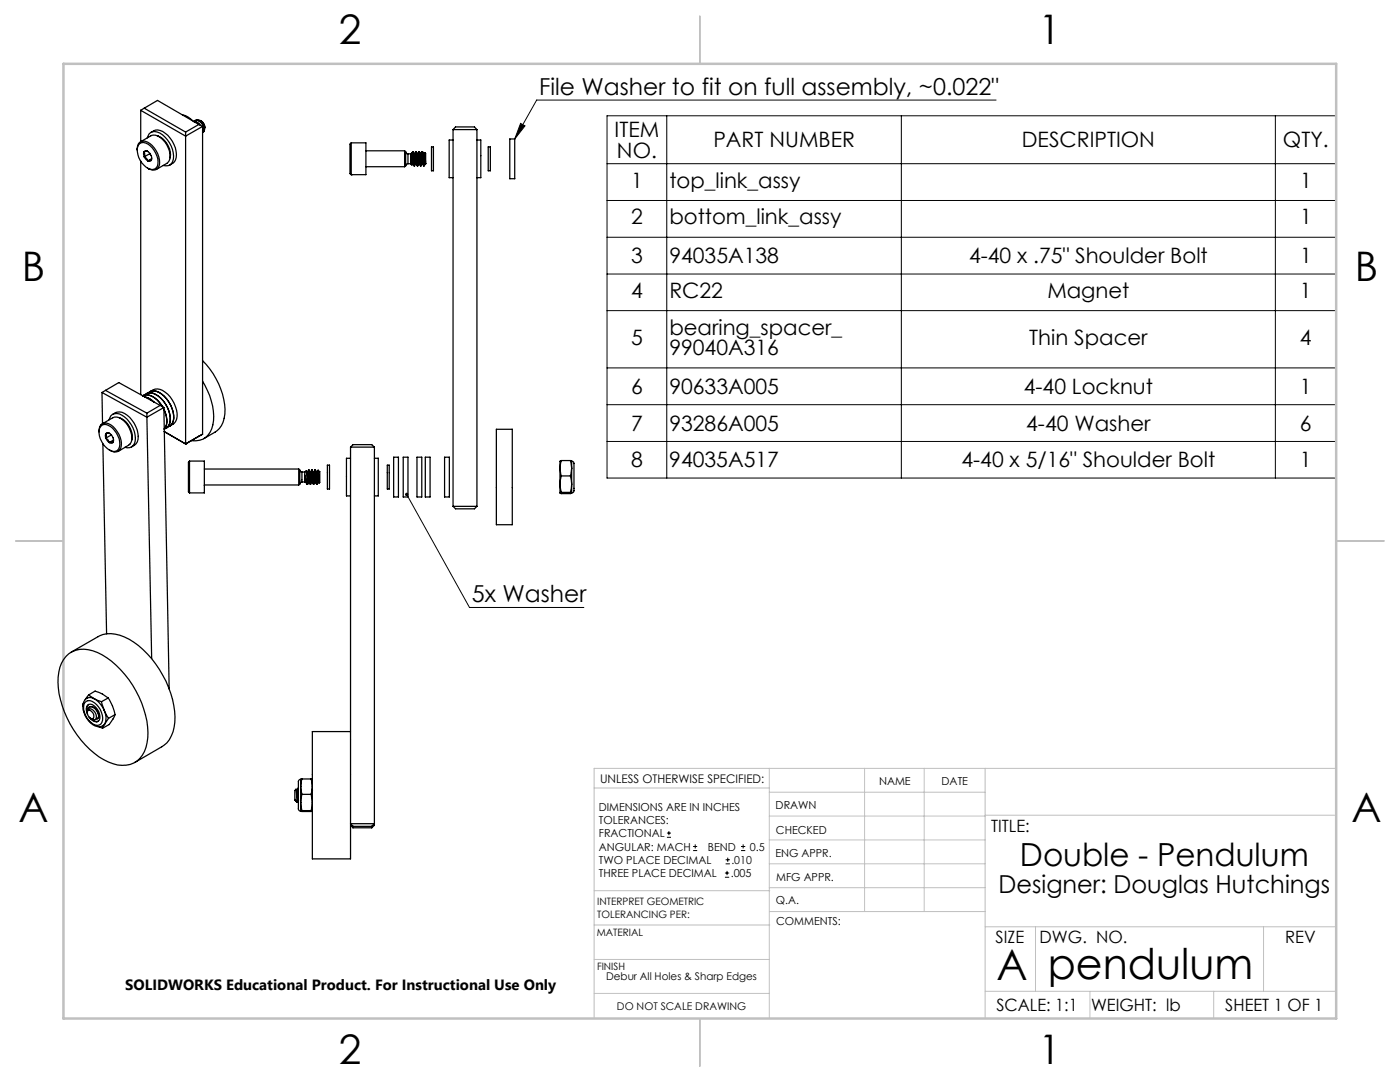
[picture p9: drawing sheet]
<svg xmlns="http://www.w3.org/2000/svg" width="279mm" height="216mm" viewBox="0 0 279 216" stroke-linecap="round" stroke-linejoin="round" font-family="sans-serif">
<g fill="none" stroke="#000" stroke-width=".2">
<path d="M198.8 20h-91.7l-4.4 7.7M103.9 24.6l.9 .5-2.1 2.6zM121.1 23.1h145.6v72.3h-145.6zM121.1 32.7h145.6M133.1 23.1v72.3M179.9 23.1v72.3M254.5 23.1v72.3M121.1 40h145.6M121.1 47.3h145.6M121.1 54.7h145.6M121.1 62h145.6M121.1 73.4h145.6"/>
<path d="M81.2 98.7l12.5 22.5h22.8M121.1 80.8h145.6M121.1 88.1h145.6M133.1 167.1h.8M133.1 166.2h.8M133.5 165.8v.9M138.3 169.7h.8M138.3 168.9h.8M138.7 168.5v.8M144.7 175h.8M144.7 174.2h.8M144.8 172.4h.9"/>
<path d="M144.8 171.6h.9M145.1 173.8v.8M145.2 171.1v.9M147.9 169.7h.8M147.9 168.9h.8M148.3 168.5v.8"/>
</g>
<g fill="none" stroke="#c0c0c0" stroke-width=".2">
<path d="M118.6 157.2h34.9M153.5 153.3v49.9M153.5 158.1h43.1M172.5 153.3v28.6M184.4 153.3v28.6M196.6 153.3v49.9M266.7 153.3h-148.1v49.9M118.6 177.7h35M153.5 167.6h43.1M153.5 162.8h43.1M153.5 172.4h43.1M153.5 177.1h43.1"/>
<path d="M196.6 162.7h70.1M118.6 198.2h34.9M118.6 191.5h34.9M118.6 184.6h35M153.6 181.9h43M196.6 197.8h70.1M196.6 184.9h70.1M206.7 184.9v12.9M217.5 197.8v5.4M242.2 197.8v5.4M252.2 184.9v12.9"/>
</g>
<path d="M139.7 3.2v9.5M3.1 107.9h9.6M266.7 107.9h9.5M139.7 203.2v9.6" fill="none" stroke="#c0c0c0" stroke-width=".25"/>
<path d="M12.7 12.7h254v190.5h-254z" fill="none" stroke="#c0c0c0" stroke-width=".5"/>
<path d="M81 98.4a.36 .36 0 0 0-.1 .5 .36 .36 0 0 0 .6-.1 .36 .36 0 0 0-.4-.5l-.1 .1 .2 .3zM103.9 24.6l.9 .5-2.1 2.6z" fill="#000"/>
<g fill="none" stroke="#000" stroke-width=".25">
<path d="M27.4 30a1.45 1.45 0 0 1 .7-1.7 1.45 1.45 0 0 1 1.8 .3 4.5 4.5 0 0 1 1.7 4.7 1.39 1.39 0 0 1-2 .4M27.7 28.9a1.49 1.49 0 0 1 2.3 .2 4.2 4.2 0 0 1 1.4 4.1 1.38 1.38 0 0 1-2.2 .2 4.2 4.2 0 0 1-1.7-4.1zM28 28.3l2.1-1.2a1.99 1.99 0 0 1 2.4 .7 4.1 4.1 0 0 1 1.2 4.3l-.4 .5-2.1 1.2M28.1 22l8.9 5.2 3.4-2M28.1 22v6.3M28.1 32.1v46.6M28.7 30.3l-.1 .5 .2 .5M28.7 30.3l.2 .5-.1 .5M28.8 31.3l.7 .8M28.8 31.3l.4 .3 .3 .5M28.8 21.6l-.7 .4M28.8 21.6l8.2 4.8"/>
<path d="M28.8 21.6l2.6-1.6 8.3 4.8M29.4 30.2a1.64 1.64 0 0 1 .8 1.8M29.4 30.2l-.4-.1-.3 .2M29.4 30.2l-.7 .1M29.4 27.5a1.55 1.55 0 0 1 2.5-.9 5.3 5.3 0 0 1 2.6 5.6 1.47 1.47 0 0 1-1.9 .8M29.4 30.2h.1M29.5 33.5l.1 .2M29.9 30.7h.1M29.9 30.6v.1M29.9 30.7l-1.1 .6M30.1 26.4a2.06 2.06 0 0 1 2.9 .2 5.4 5.4 0 0 1 2 5.3 1.93 1.93 0 0 1-1.1 1M30.2 32l-.3 .2-.4-.1"/>
<path d="M30.2 32l-.7 .1M30.2 31.7l-.7 .4M30.3 31.5l-.1 .5M31.4 27.1a4.1 4.1 0 0 1 2.5 4.4M36.4 22.9a3.2 3.2 0 0 1 2.1 1.2M37 26.4v62.2M38.7 24.3l.7 .2 .4 .4M38.9 24.1a1.36 1.36 0 0 1 1.7 1.1 .87 .87 0 0 1 0 1.2M39.3 24a1.42 1.42 0 0 1 1.5 1.8M39.7 24.8l-2.7 1.6M39.7 24.8l.7 .4M39.9 24.9a1.46 1.46 0 0 0-1.2-.7 1.12 1.12 0 0 1 1.7 .6l.2 .4a.93 .93 0 0 1-.2 1.2"/>
<path d="M40 24.1l.2 .1a1.71 1.71 0 0 1 .7 1.3M40.4 25.2v61.4M40.6 26.4h-.1M70.1 34.9h.1M70.1 28.5v6.4M70.1 28.5h2.9v6.4h-2.9M70.1 28.5l-.3 .3v5.2a.72 .72 0 0 0 .3 .9M73 30.1h7.8M73 33.3h7.8M80.8 30.1v3.2M80.8 30.1l.2 .2M81 30.3l.2 .4h.2"/>
<path d="M81 30.3v2.8M81 33.1l-.2 .2M81.4 32.7h-.2l-.2 .4M81.4 30.7h.6v2M81.4 30.7v2M81.4 32.7h.6M82 30.7h.1M82 30.7l.3 2M82 30.7l.2 2.2-.2-.2M82.1 30.7l.3 1.9M82.3 32.7l-.1 .2M82.3 32.7h.1"/>
<path d="M82.4 32.6l.2 .4M82.4 30.3l.3 .4M82.4 30.3l.3 2.8 .3-.4M82.4 30.6l.2 2.3 .1 .2M82.4 30.6l-.2-.2-.1 .3M82.4 30.3v.3M82.4 30.3l-.2 .1M82.7 30.7h.1M82.7 30.7l.3 2M82.7 30.7l.3 1.9M82.9 30.3l-.2 .4M83 32.7h.1"/>
<path d="M83 32.6l.3 .4M83 30.3l.3 .4M83 30.3l.4 2.8 .2-.4M83 30.3l.2 2.3 .2 .5M83.3 30.7h.1M83.3 30.7l.3 2M83.4 30.7l.2 1.9M83.6 30.3l-.2 .4M83.6 32.7h.1M83.6 32.6l.3 .4M83.7 30.3l.2 .4M83.7 30.3l.3 2.8 .2-.4"/>
<path d="M83.7 30.3l.1 2.3 .2 .5M83.9 30.7h.1M83.9 30.7l.3 2M84 30.7l.3 1.9M84.2 30.3l-.2 .4M84.2 32.7h.1M84.2 30.3l.3 2.7M84.2 30.3h.1M84.3 32.6l.2 .4M84.3 30.3l.3 .4M84.3 30.3l.3 2.6M84.6 30.7h.1"/>
<path d="M84.6 30.7l.3 2M84.6 32.9v.2M84.7 33l-.1 .1M84.7 30.5l-.1 .2M84.8 30.4l.1 .2v2.1zM84.9 32.7l-.3 .2M84.9 32.7h.1M84.9 32.6v.1M86.1 29.3h.4v4.8h-.4zM90.4 27.9h-.8v7.6h.8M90.4 25.9h4.8M90.4 25.9v75.1"/>
<path d="M90.4 25.9l.5-.6h3.8l.5 .6M95.2 27.9h.8v7.6h-.8M95.2 25.9v75.1M97.4 29.3h.5v4.8h-.5zM101.7 27.7h1v8h-1zM20.4 78.3l8.9 5M20.4 78.3l.1 6.2M21.1 77.9l-.7 .4M21.1 77.9l8.2 4.5M21.1 77.9l2.6-1.6 8.3 4.6M28.5 79a2.53 2.53 0 0 1 2.8 .8l1.2 1.4a4 4 0 0 0-3.6-2.4zM28.9 79.2a3.4 3.4 0 0 1 1.8 1 3.2 3.2 0 0 0-1.8-1z"/>
<path d="M29.2 78.6a2.55 2.55 0 0 1 2.9 .8 5.8 5.8 0 0 1 1.8 5l-.7 1a2.5 2.5 0 0 0 .7-2.8 5.4 5.4 0 0 0-3.9-4.2zM29.9 78.2a2.55 2.55 0 0 1 2.8 .8 5.8 5.8 0 0 1 1.9 5l-.2 .5-.5 .5M29.9 78.2a2.51 2.51 0 0 1 2.9 .9 5.8 5.8 0 0 1 1.8 5l-.2 .4-.5 .5M29.9 78.2a2.27 2.27 0 0 1 3 0 5.9 5.9 0 0 1 2.3 5.5 2.07 2.07 0 0 1-1.3 1.3M29.9 78.2l-1.4 .8M40.4 71.9a14.8 14.8 0 0 1 4.5 10.7 4.4 4.4 0 0 1-2 3.6l-2.2 1.3M40.4 76.1a11.8 11.8 0 0 1 1.9 9.4 3.5 3.5 0 0 1-4.1 2.4M19.8 86.2a1.43 1.43 0 0 1 .6-1.6 1.43 1.43 0 0 1 1.7 .2 4.6 4.6 0 0 1 2 4.6 1.41 1.41 0 0 1-2.3 .4M20.1 85.1a1.6 1.6 0 0 1 2.4 .3 3.9 3.9 0 0 1 1.2 4.1 1.39 1.39 0 0 1-2.3 0 3.8 3.8 0 0 1-1.3-4.4zM20.4 84.6l2.1-1.2a2.22 2.22 0 0 1 2.6 1 4.5 4.5 0 0 1 1.1 3.8l-.5 .6-2.1 1.3M20.5 88.5l.8 38M21.1 87.4l.4 .7 .3 .2"/>
<path d="M21.1 87.4l.5 .4 .2 .5M21.2 86.5l-.2 .4 .1 .5M21.2 86.5l-.1 .9M21.8 83.7a1.53 1.53 0 0 1 2.5-.9 5.3 5.3 0 0 1 2.5 5.7 1.44 1.44 0 0 1-1.9 .8M21.8 88.3l.3 .1 .4-.1M21.8 88.3h.7M21.9 86.5a1.45 1.45 0 0 1 .6 1.8M21.9 86.5l-.5-.1-.2 .1M21.9 86.5h-.7M22.2 86.8l-1.1 .6M22.5 82.7a2.1 2.1 0 0 1 2.9 .2 5.4 5.4 0 0 1 2 5.3l-.6 .7-.6 .3M22.6 87.7l-.1 .6"/>
<path d="M22.6 87.8l-.8 .5M23.7 83.3a4.1 4.1 0 0 1 2.6 4.5M29.3 82.4v.9M29.3 83.3l1 48.1M32 80.9l-2.7 1.5M32 80.9l.7 .4M32.7 81.6a4.5 4.5 0 0 1 .4 3.6l-.3 .4a3.7 3.7 0 0 0-.1-4zM32.7 81.3l-3.4 2M32.7 81.3l1.1 56.2M32.8 86.1l4.2 2.5M33.2 85.4l-.4 .3M33.9 85l-.7 .4"/>
<path d="M37 88.6h.1M37.8 92v6.4M37.8 92h3v6.4h-3M37.8 92l-.2 .3v5.8l.2 .3M40.4 86.6l-3.4 2M40.8 93.6h18.8M40.8 96.8h18.8M59.6 93.6v3.2M59.6 93.6l.2 .2M59.8 93.8l.2 .4h.3M59.8 93.8v2.8M59.8 96.6l-.2 .2"/>
<path d="M60.3 96.2l-.5 .4M60.3 94.2v2M60.3 94.2h.5M60.3 96.2h.5M60.8 94.2l.3-.3 .2 2.1M60.8 94.2v2M60.8 96.2l.1 .1M60.9 95.6l.1 .6M60.9 94.9l.1 1.3M60.9 94.9l.4 1.7M60.9 95.6v.7M60.9 94.9v.7"/>
<path d="M61 96.2l-.1 .1M61 96.2l.3 .4M61.3 96v.6l.3-.4M61.3 96.6h.1M61.3 94.2l.3 2M61.3 96v.6M61.3 94.2h.1M61.3 94.2l.4-.4 .3 2.8M61.4 94.2l.3 2M61.6 93.8l.3 2.8-.3-.4M61.9 96.6h.1M62.2 93.8l.3 2.8a1.76 1.76 0 0 1-.4-1.8l-.2-.6"/>
<path d="M62.3 96.2l-.3 .4M62.3 96.2l-.3-2 .2-.4 .2 .3 .2 2.5M62.5 96.6h.1M62.6 94.2l.3-.4 .4 2.8 .2-.4M62.9 93.8l.3 2.8-.3-.4M62.9 96.2l-.2 .4M62.9 93.8a3.5 3.5 0 0 1 .5 2.2l.1 .2M62.9 96.2l-.3-2 .1 .6a1.69 1.69 0 0 0 .2 1.4M63.2 96.6h.1M63.2 94.2h.1M63.3 94.2l.3 2M63.5 93.8l-.2 .4"/>
<path d="M63.5 96.2l.2 .1M63.5 93.8l.3 .3v2.2l-.1 .1-.2-2.6M65.3 92.8h.5v4.8h-.5zM70 89.2v82.2h-7.7v-25.4h7.7M70 91.4h-.9v7.6h.9M70 89.2h4.7M70 89.2l.4-.5h3.8l.5 .5M74.7 91.4h.8v7.6h-.8M74.7 89.2v75.5l-.5 .5M77.3 92.8h.4v4.8h-.4zM78.6 91.2h.9v8h-.9zM80.5 91.2h.9v8h-.9z"/>
<path d="M83.2 91.2h1v8h-1zM84.9 91.2h.9v8h-.9zM88.7 91.2h1v8h-1zM99.1 85.7h3.1v19h-3.1zM111.8 96.6l.2 1.6M111.8 93.4l.2 1.6M111.8 93.4v3.2M111.8 96.6v1.8M111.8 98.4l.2 .1h1.8l.3-.1M112 95l-.2 1.6M112 91.9l-.2 1.5M112 98.2l-.2 .2"/>
<path d="M112 91.9l-.2 .1v1.4M112 95h1.8M112 98.2h1.8M112 91.9h1.8M113.8 95l.3 1.6M113.8 91.9l.3 1.5M113.8 98.2l.3 .2M113.8 91.9l.3 .1M114.1 93.4l.1-1.4a.55 .55 0 0 1 .3 .9v5a.42 .42 0 0 1-.4 .5M114.1 96.6l-.3 1.6M114.1 96.6v1.8M114.1 93.4v3.2"/>
<path d="M114.1 93.4l-.3 1.6M90.4 101h4.8M90.4 101l.5 .5h3.8l.5-.5M13.2 131a5.3 5.3 0 0 1 6.3-.8 19.2 19.2 0 0 1 10 17 5.5 5.5 0 0 1-3.5 5.3 8.3 8.3 0 0 1-7.2-2.2 20 20 0 0 1-7.2-14.2 7.2 7.2 0 0 1 1.6-5.1zM14.2 130.1l5.4-3.1a6.2 6.2 0 0 1 6.2 .6 19.7 19.7 0 0 1 9.1 16.5 6.1 6.1 0 0 1-2.6 4.9l-5.4 3.2M17.4 139.3l.6-.1 .8 .2M17.4 139.3a1.96 1.96 0 0 0-.8 2.3 4.1 4.1 0 0 0 3.3 3.4l.6-.1 .4-.5M17.7 138.7l1.3-.8 1.5 .6 1.1 .8M17.7 138.7l-.7 .9M17.7 138.7l1.1 .7M18.8 139.4a5.1 5.1 0 0 1 2 2.4M18.8 139.4l1.4 .6"/>
<path d="M21.6 139.3a8.7 8.7 0 0 1 1.4 3.3M21.6 139.3l-1.4 .7M16.6 140.4l-.1 .2v.3M16.9 140.2a1.23 1.23 0 0 1 1.9 0 3.8 3.8 0 0 1 1.5 4 1.3 1.3 0 0 1-2.2-.1 3.5 3.5 0 0 1-1.2-3.9zM17.4 141.8a.75 .75 0 0 1 1.1-.7 2.15 2.15 0 0 1 1.1 2.1l-.4 .3M17.4 142.2v-.1a.52 .52 0 0 1 .6-.7 1.66 1.66 0 0 1 1.2 2l-.3 .2-.5-.1M17.5 142.6l-.1-.3a1.13 1.13 0 0 1 .6-1.8 2.66 2.66 0 0 1 1.8 3.2 1.2 1.2 0 0 1-1.9-.5l-.1-.1M17.6 141.7a1.08 1.08 0 0 1 1 1.7 1.08 1.08 0 0 1-1-1.7zM17.7 140.6a1.33 1.33 0 0 0-.3 1.4M17.9 141.1a1.67 1.67 0 0 1 1.8 2l-.2 .3M17.9 141l-.1 .1M18.1 143.3v.1"/>
<path d="M18.1 143.4h.4zM18.2 143.4l.2 .1M18.3 143.5a1.19 1.19 0 0 0 1.3 .4M19.5 143.4h-.1M19.7 145l.8 .3M20.2 140l.6 1.8M20.8 141.8a3.1 3.1 0 0 1 .1 2.6M20.8 141.8l.9 1.5M20.9 144.4l-.4 .9M21.7 143.3l-.8 1.1M23 142.6l-1.2 2-1.3 .7M23 142.6l-1.3 .7"/>
<path d="M58.9 159.5l.4 .6 .2-.4M58.9 159.5l.1 .3M58.9 159.5v.2M58.9 159.7h.1M59.1 157.5l.2 2.6M59.1 157.5l.4 2.2M59.1 157.5l-.3 .2 .1 2M59.2 157.7h.1M59.3 157.7l.3 2M59.5 157.3h.1M59.5 157.3l-.2 .4M60 155.5l-.2 .1-.3 .3v4.9a.91 .91 0 0 0 .3 1l.2 .1"/>
<path d="M60 157v3.1M60 155.5v1.5M60 157l.3 1.5M60.3 158.5l-.3 1.6M60.3 155.4l-.3 1.6M60.3 155.4l-.3 .1M60.3 158.5h1.8M60.3 155.4h1.8M62.1 158.5a5.5 5.5 0 0 1 0 3.2M62.1 155.4a4.9 4.9 0 0 1 0 3.1M62.1 155.4l.2 .1M62.3 157.6l.1 .1"/>
<path d="M60 160.1l.3 1.6M60 160.1v1.8M60.3 161.7l-.3 .2M60.3 161.7h1.8M62.1 161.7l.2 .2h-2.3M70 164.7l.4 .5M70.4 164.9l-.4-.5h4.7l-.5 .5M70.4 164.9h3.8M70.4 164.9v.3M70.4 165.2h3.8M74.2 164.9v.3"/>
</g>
<g font-size="8.5">
<text x="198.9" y="195.5">A</text>
<text x="209.1" y="195.4">pendulum</text>
</g>
<g font-size="8.1">
<text x="67.6" y="8.9">2</text>
<text x="207.3" y="8.9">1</text>
<text x="4.4" y="56.2">B</text>
<text x="270.4" y="56.2">B</text>
<text x="3.7" y="164.1">A</text>
<text x="269.7" y="164.1">A</text>
<text x="67.6" y="212.4">2</text>
<text x="207.3" y="212.4">1</text>
</g>
<text font-size="6.3" x="203.6" y="172.9">Double - Pendulum</text>
<text font-size="4.9" x="199.3" y="178.1">Designer: Douglas Hutchings</text>
<g font-size="4.7">
<text x="107.6" y="18.9">File Washer to fit on full assembly, ~0.022&quot;</text>
<text x="94.2" y="120.1">5x Washer</text>
</g>
<g font-size="4.2">
<text x="122.7" y="27.3">ITEM</text>
<text x="142.4" y="29.4">PART NUMBER</text>
<text x="203.9" y="29.4">DESCRIPTION</text>
<text x="256" y="29.4">QTY.</text>
<text x="123.1" y="31.5">NO.</text>
<text x="126" y="37.5">1</text>
<text x="133.6" y="37.5">top_link_assy</text>
<text x="259.4" y="37.5">1</text>
<text x="126" y="44.8">2</text>
<text x="133.6" y="44.8">bottom_link_assy</text>
<text x="259.4" y="44.8">1</text>
<text x="126" y="52.5">3</text>
<text x="133.6" y="52.5">94035A138</text>
<text x="193.4" y="52.5">4-40 x .75&quot; Shoulder Bolt</text>
<text x="259.4" y="52.5">1</text>
<text x="126" y="59.4">4</text>
<text x="133.6" y="59.4">RC22</text>
<text x="209" y="59.4">Magnet</text>
<text x="259.4" y="59.4">1</text>
<text x="125.9" y="68.8">5</text>
<text x="133.6" y="66.8">bearing_spacer_</text>
<text x="133.6" y="70.9">99040A316</text>
<text x="205.4" y="68.8">Thin Spacer</text>
<text x="259.4" y="68.8">4</text>
<text x="125.9" y="78.6">6</text>
<text x="133.6" y="78.6">90633A005</text>
<text x="204.3" y="78.6">4-40 Locknut</text>
<text x="259.4" y="78.6">1</text>
<text x="125.9" y="85.9">7</text>
<text x="133.6" y="85.9">93286A005</text>
<text x="204.8" y="85.9">4-40 Washer</text>
<text x="259.4" y="85.9">6</text>
<text x="125.9" y="93.3">8</text>
<text x="133.6" y="93.3">94035A517</text>
<text x="191.9" y="93.3">4-40 x 5/16&quot; Shoulder Bolt</text>
<text x="259.4" y="93.3">1</text>
</g>
<g font-size="3.4">
<text x="197.8" y="166">TITLE:</text>
<text x="198.7" y="188.1">SIZE</text>
<text x="207.5" y="188.1">DWG. NO.</text>
<text x="256.5" y="188.2">REV</text>
<text x="198.8" y="201.7">SCALE: 1:1</text>
<text x="217.7" y="201.8">WEIGHT: lb</text>
<text x="244.5" y="201.7">SHEET 1 OF 1</text>
</g>
<text font-size="3" x="25" y="197.6">SOLIDWORKS Educational Product. For Instructional Use Only</text>
<text font-size="2.4" x="119.8" y="156.2">UNLESS OTHERWISE SPECIFIED:</text>
<g font-size="2.2">
<text x="119.5" y="161.8">DIMENSIONS ARE IN INCHES</text>
<text x="154.8" y="161.4">DRAWN</text>
<text x="175.4" y="156.6">NAME</text>
<text x="187.9" y="156.7">DATE</text>
<text x="119.5" y="164.4">TOLERANCES:</text>
<text x="119.5" y="167.1">FRACTIONAL</text>
<text x="154.9" y="166.3">CHECKED</text>
<text x="119.5" y="172.4">TWO PLACE DECIMAL</text>
<text x="119.5" y="169.7">ANGULAR: MACH</text>
<text x="141.3" y="169.7">BEND</text>
<text x="146" y="172.4">.010</text>
<text x="149.6" y="169.7">0.5</text>
<text x="154.8" y="171">ENG APPR.</text>
<text x="119.5" y="175">THREE PLACE DECIMAL</text>
<text x="145.8" y="175">.005</text>
<text x="154.9" y="175.7">MFG APPR.</text>
<text x="154.9" y="180.4">Q.A.</text>
<text x="154.9" y="184.6">COMMENTS:</text>
</g>
<g font-size="2.1">
<text x="121" y="195.6">Debur All Holes &amp; Sharp Edges</text>
<text x="123.1" y="201.6">DO NOT SCALE DRAWING</text>
</g>
<g font-size="2">
<text x="119.2" y="180.6">INTERPRET GEOMETRIC</text>
<text x="119.2" y="183.1">TOLERANCING PER:</text>
<text x="119.1" y="186.7">MATERIAL</text>
<text x="119.1" y="193.5">FINISH</text>
</g>
</svg>
